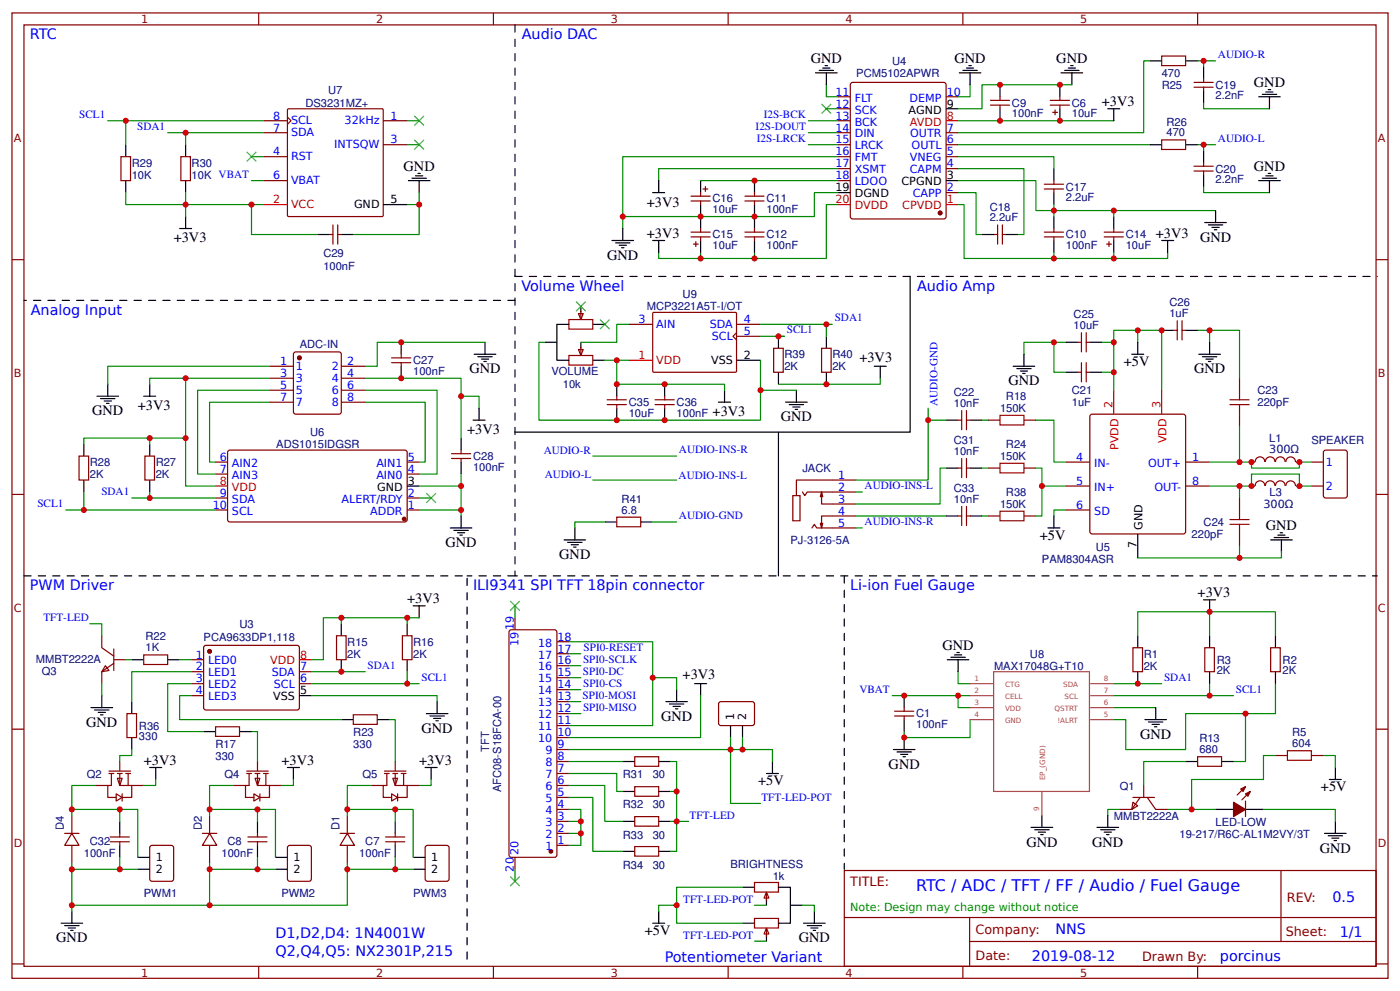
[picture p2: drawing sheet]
<svg xmlns="http://www.w3.org/2000/svg" width="309mm" height="219mm" viewBox="0 0 309 219" stroke-linecap="round" stroke-linejoin="round" font-family="sans-serif">
<g fill="none" stroke="#800" stroke-width=".26">
<path d="M2.6 2.9h304.1v213.2h-304.1zM5.3 5.5h298.7v208h-298.7zM57.1 2.9v2.6M109 2.9v2.6M160.9 2.9v2.6M187.9 18.5l.5-.3h20.1l.4 .3 .1 29.3-.2 .5-20.4 .1-.5-.3zM212.7 2.9v2.6M256.6 12.4h5.3v2.1h-5.3zM263.8 19.3h4.2M263.8 18.2h4.2M264.6 2.9v2.6M265.9 17.4v.8"/>
<path d="M265.9 19.3v.8M26.7 34.6h2.1v5.3h-2.1zM40 34.6h2.1v5.3h-2.1zM58.2 34.6h5.3M58.2 29.3h5.3M58.2 26.7h5.3M58.2 39.9h5.3M63.5 25.9l.8 .8-.8 .8M63.5 24.2l.3-.2h20.6l.2 .2 .1 23.4-.2 .2h-20.7l-.3-.1zM84.7 32h5.3M84.7 26.7h5.3M185.2 37.3h2.7"/>
<path d="M185.2 34.6h2.7M185.2 32h2.7M185.2 29.3h2.7M185.2 21.4h2.7M185.2 24h2.7M185.2 26.7h2.7M185.2 39.9h2.7M209 37.3h2.7M209 34.6h2.7M209 32h2.7M209 29.3h2.7M209 21.4h2.7"/>
<path d="M218.8 23.2h4.2M218.8 22.2h4.2M220.9 21.4v.8M220.9 23.2v.8M232 23.2h4.3M232 22.2h4.3M232.6 24.8h1M232.8 39.9v.8M233.1 24.3v1M234.2 21.4v.8M234.2 23.2v.8M256.6 30.9h5.3v2.1h-5.3z"/>
<path d="M263.8 37.8h4.2M263.8 36.7h4.2M265.9 35.9v.8M265.9 37.8v.8M2.6 57.4h2.7M72.8 51.8h.8M73.6 49.7v4.2M74.6 51.8h.8M74.6 49.7v4.2M152.7 43.3h4.2M152.7 44.4h4.2M152.7 52.3h4.2"/>
<path d="M152.7 51.3h4.2M153.2 53.9h1.1M153.7 53.4v1.1M154.8 42.5v.8M154.8 44.4v.8M154.8 50.5v.8M154.8 52.3v.8M155.3 41.8h1.1M155.8 41.2v1.1M164.6 43.3h4.2M164.6 44.4h4.2M164.6 52.3h4.2"/>
<path d="M164.6 51.3h4.2M166.7 42.5v.8M166.7 44.4v.8M166.7 50.5v.8M166.7 52.3v.8M209 42.5h2.7M219.6 51.8h.8M220.4 49.7v4.2M221.5 49.7v4.2M221.5 51.8h.7M230.7 40.7h4.2M230.7 41.8h4.2"/>
<path d="M230.7 52.3h4.2M230.7 51.3h4.2M232.8 41.8v.7M232.8 50.5v.8M232.8 52.3v.8M243.9 52.3h4.3M243.9 51.3h4.3M244.5 53.9h1M245 53.4v1.1M246.1 50.5v.8M246.1 52.3v.8M304 57.4h2.7"/>
<path d="M64.9 78l.5-.3h9.5l.4 .3 .1 13-.3 .4-9.7 .1-.5-.3zM86.5 79.1h4.3M88.6 78.3v.8M127.8 77.2h1.1l-.6 1.3zM127.8 69.3h1.1l-.6 1.3zM128.3 68.7v1.6M128.3 76.7v1.6M238.1 75.6h.8M238.9 73.5v4.2M240 73.5v4.2M240 75.6h.8M259.3 73h.8"/>
<path d="M260.1 70.9v4.2M261.1 70.9v4.2M261.1 73h.8M50.5 99.5h39.2l.3 .5-.1 15-.5 .3-38.9-.1-.2-.4v-14.8zM59.5 80.9h5.3M59.5 83.6h5.3M59.5 86.2h5.3M59.5 88.8h5.3M75.4 80.9h5.3M75.4 83.6h5.3M75.4 86.2h5.3M75.4 88.8h5.3"/>
<path d="M86.5 80.1h4.3M88.6 80.1v.8M101.9 99.4v.8M211.7 92.8h.8M212.5 90.7v4.2M213.5 92.8h.8M213.5 90.7v4.2M218.3 92.8h2.6M226.2 92.8h2.7M238.1 82.2h.8M238.9 80.1v4.2M240 80.1v4.2"/>
<path d="M240 82.2h.8M240.8 91.8l.5-.3h20.1l.5 .3v25.6l-.2 .5-20.4 .1-.5-.3zM273.8 83.6v2.6M273.8 91.5v2.6M292.4 99.7l.5-.3h4.2l.5 .3 .1 9.8-.3 .4-4.5 .1-.5-.2zM2.6 109.2h2.7M17.5 100.8h2.1v5.2h-2.1zM32 100.8h2.1v5.2h-2.1zM47.6 102.1h2.7M47.6 112.7h2.7M47.6 110h2.7M47.6 104.7h2.7"/>
<path d="M90 102.1h2.6M90 112.7h2.6M90 110h2.6M90 104.7h2.6M99.7 100.2h4.3M99.7 101.3h4.3M101.9 101.3v.8M175.2 109.5h1.5v5.5h-1.5zM177.3 108.7l.5 .8 .5-.8h10.9M179.4 116.6l.5-.8 .5 .8h8.8M181.2 109.7l.3-1v2.6h7.7M181.5 108.7l.3 1"/>
<path d="M181.8 115.6l-.3 1M189.2 106h-13.3v3.5M189.2 114h-7.7v2.6l-.3-1M211.7 114h.8M211.7 103.4h.8M212.5 101.3v4.2M212.5 111.9v4.2M213.5 114h.8M213.5 103.4h.8M213.5 101.3v4.2M213.5 111.9v4.2M218.3 114h2.6"/>
<path d="M218.3 103.4h2.6M226.2 114h2.7M226.2 103.4h2.7M235.5 102.1h5.3M235.5 107.4h5.3M235.5 112.7h5.3M261.9 102.1h5.3M261.9 107.4h5.3M273.8 110v2.7M273.8 118v2.6M276.5 102.1h.8M276.5 107.4h.8"/>
<path d="M277.3 102.1a1.06 1.06 0 0 1 1.1-1.2 1.06 1.06 0 0 1 1 1.2M277.3 107.3a1.06 1.06 0 0 1 1.1-1.1 1.06 1.06 0 0 1 1 1.2M279.6 102.1a1.06 1.06 0 0 1 1-1.2 1.06 1.06 0 0 1 1.1 1.2M279.6 107.3a1.06 1.06 0 0 1 1-1.1 1.06 1.06 0 0 1 1.1 1.1M281.8 102.1a1.06 1.06 0 0 1 1.1-1.2 1.06 1.06 0 0 1 1 1.2M281.8 107.3a1.06 1.06 0 0 1 1.1-1.1 1.06 1.06 0 0 1 1 1.1M284.1 102.1a1.06 1.06 0 0 1 1-1.2 1.06 1.06 0 0 1 1.1 1.2M284.1 107.3a1.06 1.06 0 0 1 1-1.1 1.06 1.06 0 0 1 1.1 1.2M286.3 102.1h.8M286.3 107.4h.8M289.7 102.1h2.7M289.7 107.4h2.7"/>
<path d="M304 109.2h2.7M112.7 139.2l9.8-.1 .3 .1 .2 .4v49.3l-.2 .4-.3 .1h-9.5l-.3-.1-.3-.4v-49.3zM113.8 136.5v2.6M22.5 140.4v2.7l2.6 1.8M23.3 147.1l.8 1-1.6 .3zM25.1 145.7h2.7M25.1 146.5l-2.6 1.9v2.6M25.1 143.4v4.7M28 157.6h2.2v5.3h-2.2zM31.7 144.7h5.3v2.1h-5.3zM42.3 145.7h2.7M42.3 148.4h2.7"/>
<path d="M42.3 151h2.7M42.3 153.7h2.7M45.2 142.6h20.7l.2 .5v13.5l-.5 .2h-20.4l-.2-.5v-13.2zM66.1 148.4h2.7M66.1 151h2.7M74.3 140.4h2.2v5.3h-2.2zM78.1 157.9h5.2v2.1h-5.2zM88.9 140.4h2.1v5.3h-2.1zM123 157.6h2.7M123 155h2.7M123 152.3h2.7M123 149.7h2.7"/>
<path d="M123 147.1h2.7M123 144.4h2.7M123 141.8h2.7M159 155.1h7.4l.3 .4-.1 4.5-.4 .3-7.2-.1-.3-.4v-4.3zM197.6 157.1h4.3M197.6 158.2h4.3M199.8 156.3v.8M199.8 158.2v.8M250.3 143.1h2.1v5.3h-2.1zM266.2 143.1h2.1v5.3h-2.1zM280.7 143.1h2.1v5.3h-2.1zM2.6 161.1h2.7"/>
<path d="M47.6 160.5h5.3v2.2h-5.3zM123 178.8h2.7M123 176.2h2.7M123 173.5h2.7M123 170.9h2.7M123 168.2h2.7M123 165.6h2.7M123 162.9h2.7M123 160.3h2.7M140.2 167.2h5.3v2.1h-5.3zM140.2 173.8h5.3v2.1h-5.3zM250.3 177.2l1.1 .8-1.4 .8z"/>
<path d="M250.3 176.2h4.8M251.9 176.2l-1.9 2.6h-2.6M252.7 173.5v2.7M253.5 176.2l1.8 2.6h2.7M264.6 167.2h5.3v2.1h-5.3zM275.2 173.8l-1.9 1.8M275.2 177v3.4M276.2 174.8l-1.8 1.9M281.8 166.9h2.6M289.7 166.9h2.7M304 161.1h2.7M14.3 184.1h3.2"/>
<path d="M15.9 184.1l1.6 2.6h-3.2zM15.9 180.1v4M15.9 186.7v4M24.3 185.9h4.3M24.3 184.9h4.3M26.5 184.1v.8M26.5 185.9v.8M33.3 186.8l4.5-.1 .5 .3 .1 7.2-.3 .4-4.5 .1-.5-.3v-7.1zM44.7 184.1h3.2M46.3 184.1l1.6 2.6h-3.2zM46.3 180.1v4M46.3 186.7v4"/>
<path d="M54.8 185.9h4.2M54.8 184.9h4.2M56.9 184.1v.8M56.9 185.9v.8M63.8 186.8l4.5-.1 .4 .3 .1 7.2-.3 .4-4.5 .1-.4-.3-.1-7.1zM75.1 184.1h3.2M76.7 184.1l1.6 2.6h-3.2zM76.7 180.1v4M76.7 186.7v4M85.2 185.9h4.2M85.2 184.9h4.2M87.3 184.1v.8"/>
<path d="M87.3 185.9v.8M94.2 186.8l4.5-.1 .4 .3 .1 7.2-.2 .4-4.5 .1-.5-.3-.1-7.1zM113.8 189.4v2.6M123 184.1h2.7M123 186.7h2.7M123 181.5h2.7M140.2 180.4h5.3v2.1h-5.3zM140.2 187h5.3v2.1h-5.3zM169.3 197.1l.6 1.3h-1.1zM169.3 197.3v1.6M186.5 192.3h117.5v21.2h-117.5zM283 192.3v15.7"/>
<path d="M2.6 212.9h2.7M57.1 213.5v2.6M109 213.5v2.6M160.9 213.5v2.6M169.3 205l.6 1.3h-1.1zM169.3 205.3v1.6M186.6 202.7h117.3M212.7 213.5v2.6M214.2 208h89.7M214.2 202.7v10.6M264.6 213.5v2.6M304 212.9h2.7"/>
</g>
<g fill="#800" stroke="#800" stroke-width=".26">
<path d="M272.5 177.2l2.7 1.6-2.7 1.6z"/>
<path d="M275.2 175.4l1-.6-.5 1.1z"/>
<path d="M274.1 174.3l1.1-.5-.6 1z"/>
<circle cx="46.3" cy="143.9" r=".4"/>
<circle cx="207.7" cy="47" r=".4"/>
<circle cx="89.3" cy="114.6" r=".4"/>
<circle cx="66.1" cy="79.1" r=".4"/>
<circle cx="121.7" cy="188.1" r=".4"/>
</g>
<g fill="none" stroke="#000" stroke-width=".26">
<path d="M180.2 16.1h4.7M181 15.6h3.1M181.8 15h1.6M182.3 14.5h.5M182.6 16.1v2.6M211.9 16.1h4.8M212.7 15.6h3.2M213.5 15h1.6M214 14.5h.6M214.3 16.1v2.6M220.9 18.7v2.7M234.2 18.7v2.7"/>
<path d="M234.4 16.1h4.8M235.2 15.6h3.2M236 15h1.6M236.5 14.5h.6M236.8 16.1v2.6M254 13.4h2.6M261.9 13.4h2.7M265.9 14.8v2.6M280.2 19.8h.5M27.8 32v2.6M27.8 39.9v2.6M41 32v2.6"/>
<path d="M41 39.9v2.6M90.2 39.9h4.8M91 39.4h3.2M91.8 38.8h1.6M92.3 38.3h.6M92.6 39.9v2.6M145.5 39.9v2.6M154.8 39.9v2.6M166.7 39.9v2.6M209 39.9h2.7M209 24h2.7M220.9 24v2.7"/>
<path d="M232.8 37.3v2.6M234.2 24v2.7M244.7 24h2.7M246.1 24v2.7M254 32h2.6M261.9 32h2.7M265.9 20.1v2.6M265.9 33.3v2.6M265.9 38.6v2.6M278.1 21.4h4.7M278.1 39.9h4.7M278.9 20.8h3.1"/>
<path d="M278.9 39.4h3.1M279.7 20.3h1.6M279.7 38.8h1.6M280.2 38.3h.5M280.5 21.4v2.6M280.5 39.9v2.6M39.7 50.5h2.6M41 47.8v2.7M70.1 51.8h2.7M75.4 51.8h2.7M84.7 45.2h5.3M135.2 53.1h4.8"/>
<path d="M136 53.7h3.2M136.8 54.2h1.6M137.3 54.7h.5M137.6 50.5v2.6M144.2 42.5h2.6M144.2 53.1h2.6M145.5 53.1v2.7M154.8 45.2v5.3M154.8 53.1v2.7M166.7 45.2v5.3M166.7 53.1v2.7M185.2 42.5h2.7"/>
<path d="M217 51.8h2.6M222.2 51.8h2.7M232.8 42.5v2.7M232.8 47.8v2.7M232.8 53.1v2.7M246.1 47.8v2.7M246.1 53.1v2.7M256.6 53.1h2.7M258 53.1v2.7M266.2 49.2h4.7M267 49.7h3.1M267.8 50.2h1.5"/>
<path d="M268.3 50.7h.5M268.6 46.5v2.7M88.6 75.6v2.7M104.8 78.3h4.7M105.6 78.8h3.1M106.4 79.3h1.5M106.9 79.9h.5M107.2 75.6v2.7M120.4 75.6h2.6M125.7 71.6h-2.7v8h2.7M128.3 67.7v1.3M128.3 75.6v1.3"/>
<path d="M131 79.6h2.6M131 71.6h2.6M226.2 78.3v2.6M235.5 75.6h2.6M240.8 75.6h2.6M250 78.3h2.7M251.4 75.6v2.7M256.6 73h2.7M261.9 73h2.7M264.8 78.3h4.8M265.6 78.8h3.2M266.4 79.3h1.6"/>
<path d="M267 79.9h.5M267.2 75.6v2.7M18.5 98.1v2.7M21.4 87.5h4.8M22.2 88.1h3.2M23 88.6h1.6M23.5 89.1h.6M23.8 84.9v2.6M31.7 87.5h2.7M33.1 84.9v2.6M33.1 98.1v2.7M88.6 80.9v2.7"/>
<path d="M101.9 96.8v2.6M104.5 92.8h2.7M105.8 90.2v2.6M209 92.8h2.7M214.3 92.8h2.7M223.8 80.9h4.8M224.6 81.4h3.2M225.4 82h1.6M226 82.5h.5M235.5 82.2h2.6M240.8 82.2h2.6M18.5 106v2.7"/>
<path d="M33.1 106v2.7M90 107.4h2.6M99.5 116.6h4.7M100.3 117.2h3.2M101.1 117.7h1.6M101.6 118.2h.5M101.9 102.1v2.6M101.9 114v2.6M209 103.4h2.7M209 114h2.7M214.3 103.4h2.7M214.3 114h2.7"/>
<path d="M231.5 116.6h2.7M232.8 114v2.6M251.4 118v5.2M280.7 119.3h4.8M281.5 118.7h3.2M282.3 118.2h1.6M282.8 117.7h.6M283.1 119.3v2.6M75.4 137.8v2.6M90 137.8v2.6M91.3 133.8h2.6M92.6 133.8v2.7"/>
<path d="M265.9 132.5h2.7M267.2 132.5v2.6M29.1 145.7h2.6M29.1 155v2.6M37 145.7h2.7M66.1 153.7h2.7M75.4 145.7v2.7M75.4 159h2.7M83.3 159h2.7M90 145.7v2.7M94.2 157.6h4.8M95 158.2h3.2"/>
<path d="M95.8 158.7h1.6M96.3 159.2h.5M96.6 155v2.6M147.1 155h4.8M147.9 155.5h3.2M148.7 156.1h1.6M149.2 156.6h.6M149.5 152.3v2.7M153.5 151h2.6M154.8 151v2.7M199.8 153.7v2.6M199.8 159v2.6"/>
<path d="M209.3 145.7h4.7M210.1 145.2h3.2M210.9 144.7h1.6M211.4 144.1h.5M211.7 145.7v2.7M251.4 140.4v2.7M251.4 148.4v2.6M252.9 159h4.8M253.7 159.5h3.2M255.3 156.3v2.7M267.2 140.4v2.7M267.2 148.4v2.6"/>
<path d="M281.8 140.4v2.7M281.8 148.4v2.6M29.1 162.9v2.7M45 161.6h2.6M52.9 161.6h2.7M137.6 168.2h2.6M137.6 174.8h2.6M145.5 168.2h2.7M145.5 174.8h2.7M161.4 160.3v2.6M164 160.3v2.6M197.4 165.6h4.7"/>
<path d="M198.2 166.1h3.1M199 166.6h1.6M199.5 167.2h.5M199.8 162.9v2.7M254.5 160h1.6M255.1 160.5h.5M261.9 168.2h2.7M268.6 178.8h3.9M269.9 168.2h2.6M275.2 178.8h3.9M293.7 172.2h2.6M295 169.5v2.7"/>
<path d="M26.5 181.5v2.6M26.5 186.7v2.7M30.4 189.4h2.7M30.4 192h2.7M56.9 181.5v2.6M56.9 186.7v2.7M60.9 189.4h2.6M60.9 192h2.6M87.3 181.5v2.6M87.3 186.7v2.7M91.3 189.4h2.6M91.3 192h2.6"/>
<path d="M137.6 181.5h2.6M137.6 188.1h2.6M145.5 181.5h2.7M145.5 188.1h2.7M164 196h2.7M169.3 198.6v1.4M172 196h2.6v7.9h-2.6M174.6 200h2.7M227.8 182.8h4.8M228.6 183.3h3.2M229.4 183.8h1.6M229.9 184.4h.6"/>
<path d="M230.2 180.1v2.7M242.4 182.8h4.7M243.2 183.3h3.1M243.9 183.8h1.6M244.5 184.4h.5M244.7 180.1v2.7M292.6 184.1h4.8M293.4 184.6h3.2M294.2 185.2h1.6M294.7 185.7h.6M295 181.5v2.6M13.5 203.9h4.8"/>
<path d="M14.3 204.5h3.2M15.1 205h1.6M15.6 205.5h.5M15.9 201.3v2.6M144.2 203.9h2.6M145.5 201.3v2.6M164 203.9h2.7M169.3 206.6v1.3M177.5 203.9h4.8M178.3 204.5h3.2M179.1 205h1.6M179.7 205.5h.5"/>
<path d="M179.9 201.3v2.6"/>
</g>
<path d="M209 26.7h2.7M58.2 45.2h5.3M185.2 45.2h2.7M209 45.2h2.7M246.1 86.2v5.3M256.6 86.2v5.3M47.6 107.4h2.7M66.1 145.7h2.7" fill="none" stroke="#f00" stroke-width=".26"/>
<g fill="none" stroke="#080" stroke-width=".26">
<path d="M182.6 18.7v2.7h2.6M214.3 18.7v2.7h-2.6M236.8 18.7h-19.8v5.3h-5.3M254 13.4h-1.3v15.9h-41M264.6 13.4h4M265.9 13.4v1.4M23.8 26.7h34.4M27.8 26.7v5.3M37 29.3h21.2M41 29.3v2.7M55.6 39.9h2.6M55.6 34.6h2.6"/>
<path d="M90 32h2.6M90 26.7h2.6M154.8 39.9h30.4M178.6 32h6.6M178.6 26.7h6.6M178.6 29.3h6.6M182.6 24h2.6M185.2 37.3h-39.7v2.6M185.2 34.6h-47.6v13.2M211.7 39.9h17.2v6.6h39.7M211.7 34.6h21.1v2.7M211.7 37.3h14.5v14.5h-1.3"/>
<path d="M211.7 32h42.3M211.7 26.7h34.4M264.6 32h4M265.9 22.7v1.3h14.6M265.9 32v1.3M27.8 42.5v2.7h13.2v2.6M41 42.5v2.7h14.6M58.2 45.2h-2.6v6.6h14.5M90 45.2h2.6v6.6h-14.5M92.6 42.5v2.7M145.5 55.8v1.3h9.3M154.8 55.8v1.3h11.9"/>
<path d="M185.2 42.5h-5.3v5.3h-42.3v2.7M185.2 45.2h-2.6v11.9h-15.9v-1.3M211.7 45.2h1.3v11.9h19.8v-1.3M211.7 42.5h3.9v9.3h1.4M232.8 45.2v2.6M246.1 46.5v1.3M246.1 55.8v1.3M258 55.8v1.3h-25.2M265.9 41.2v1.3h14.6M107.2 75.6h-23.9v5.3h-2.6M226.2 78.3v-2.7h6.6v6.6h2.7M232.8 75.6h2.7"/>
<path d="M243.4 75.6h2.7M251.4 73v2.6M264.6 73h2.6v2.6M267.2 73h6.6v10.6M33.1 96.8v1.3M41 83.6v23.8h6.6M41 96.8h-22.5v1.3M59.5 88.8h-13.2v13.3h1.3M59.5 86.2h-15.8v18.5h3.9M59.5 83.6h-26.4v1.3M59.5 80.9h-35.7v4M80.7 88.8h13.2v13.3h-1.3"/>
<path d="M80.7 86.2h15.9v18.5h-4M80.7 83.6h21.2v13.2M101.9 87.5h3.9v2.7M209 92.8h-3.9v13.2h-15.9M217 92.8h1.3M228.9 92.8h3.9v9.3h2.7M243.4 82.2h2.7M246.1 86.2v-13.2h10.5v13.2M273.8 94.1v8M14.6 112.7h3.9M18.5 108.7v4h29.1M29.1 110h4"/>
<path d="M33.1 108.7v1.3h14.5M92.6 107.4h9.3v6.6M92.6 110h2.6M92.6 112.7h9.3M101.9 104.7v2.7M189.2 108.7h1.3M189.2 116.6h1.3M189.2 114h19.8M209 103.4h-1.3v7.9h-18.5M217 103.4h1.3M217 114h1.3M228.9 103.4h1.3v4h5.3"/>
<path d="M230.2 107.4v6.6h-1.3M235.5 112.7h-2.7v1.3M267.2 102.1h9.3v1.3h10.6v-1.3h2.6M267.2 107.4h9.3v-2.7h10.6v2.7h2.6M273.8 107.4v2.6M75.4 137.8v-1.3h14.6v1.3M75.4 136.5h-4v9.2h-2.6M90 136.5h2.6M113.8 133.8v2.7M267.2 135.1h14.6v5.3M273.8 120.6v2.6h-22.4M283.1 121.9v1.3h-9.3"/>
<path d="M27.8 145.7h1.3M39.7 145.7h2.6M42.3 153.7h-2.6v5.3h35.7M42.3 151h-5.3v10.6h8M42.3 148.4h-13.2v6.6M68.8 153.7h27.8v1.3M68.8 151h23.8M68.8 148.4h11.9M86 159h1.3v9.2M90 148.4v2.6M125.7 141.8h18.5v18.5h-18.5M125.7 157.6h2.6"/>
<path d="M125.7 155h2.6M125.7 152.3h2.6M125.7 149.7h2.6M125.7 147.1h2.6M125.7 144.4h2.6M144.2 149.7h5.3v2.6M154.8 153.7v9.2h-29.1M197.1 153.7h17.2M211.7 153.7v2.6h2.6M211.7 148.4v2.6h2.6M214.3 159v3.9h-14.5v-1.3M246.1 151h10.5"/>
<path d="M246.1 153.7h21.1M246.1 156.3h9.2M251.4 140.4v-5.3h15.8v5.3M267.2 151v2.7h5.3M275.2 157.6v10.6h-2.7M281.8 151v6.6h-19.9v8h-13.2v-6.6h-2.6M29.1 165.6v1.3h-2.6v1.3M55.6 161.6h1.3v6.6M125.7 178.8h2.6v7.9h-2.6M125.7 176.2h5.3v11.9h6.6M125.7 173.5h7.9v8h4M125.7 170.9h10.6v3.9h1.3"/>
<path d="M125.7 165.6h35.7v11.9h6.6M125.7 168.2h11.9M148.2 168.2h1.3v19.9h-1.3M148.2 174.8h1.3M161.4 162.9v2.7h2.6v-2.7M247.4 178.8h-2.7v1.3M261.9 168.2h-9.2v5.3M263.3 178.8h5.3M279.1 178.8h15.9v2.7M281.8 166.9h-2.7v5.3h-15.8v6.6h-5.3M292.4 166.9h2.6v2.6M113.8 192v2.7"/>
<path d="M125.7 181.5h2.6M125.7 184.1h2.6M148.2 181.5h1.3M149.5 200h-4v1.3M164 196h-14.5v7.9h14.5M166.7 200h2.6M177.3 200h2.6v1.3M166.7 207.9h2.6"/>
</g>
<g fill="#000" stroke="#3c3" stroke-width=".26">
<path d="M54.5 33.5l2.1 2.2zM56.6 33.5l-2.1 2.2z"/>
<path d="M91.5 25.6l2.2 2.1zM93.7 25.6l-2.2 2.1z"/>
<path d="M91.5 30.9l2.2 2.1zM93.7 30.9l-2.2 2.1z"/>
<path d="M181.5 23l2.1 2.1zM183.6 23l-2.1 2.1z"/>
<path d="M94.2 109l2.1 2.1zM96.3 109l-2.1 2.1z"/>
<path d="M112.7 132.8l2.1 2.1zM114.8 132.8l-2.1 2.1z"/>
<path d="M112.7 193.6l2.1 2.1zM112.7 195.7l2.1-2.1z"/>
</g>
<g fill="none" stroke="#a00000" stroke-width=".26">
<path d="M125.7 78.5h5.3v2.1h-5.3zM125.7 70.6h5.3v2.1h-5.3zM220.9 91.8h5.3v2.1h-5.3zM271.7 89.4h4.3M271.7 88.3h4.3M273.8 86.2v2.1M273.8 89.4v2.1M220.9 102.3h5.3v2.2h-5.3zM220.9 112.9h5.3v2.1h-5.3zM271.7 115.8h4.3M271.7 114.8h4.3M273.8 112.7v2.1"/>
<path d="M273.8 115.8v2.2M284.4 165.8h5.3v2.2h-5.3zM166.7 194.9h5.3v2.2h-5.3zM166.7 202.9h5.3v2.1h-5.3z"/>
</g>
<path d="M113.8 5.5v121.7h190.5M113.8 61.1h190.5M113.8 66.4h-108.5M5.3 127.2h97.9v86M113.8 127.2h-10.6M186.5 127.2v64.8" fill="none" stroke="#000" stroke-width=".26" stroke-dasharray="1.6 1.6"/>
<path d="M214.3 151h5.2M214.3 153.7h5.2M214.3 156.3h5.2M214.3 159h5.2M219.5 148.4h21.2v26.4h-21.2zM240.9 151h5.2M240.9 153.7h5.2M240.9 156.3h5.2M240.9 159h5.2M230.2 174.9v5.2" fill="none" stroke="#a54b4b" stroke-width=".26"/>
<path d="M25.9 171.9h1.1l-.5 1.6z" fill="#fefefe" stroke="#800" stroke-width=".26"/>
<g fill="none" stroke="#800" stroke-width=".26">
<path d="M21.2 173.5h2.6M24.1 170.3h4.7M24.1 170.9h1M24.6 170.9v2.6h-.8v2.7h1.9M25.7 175.4l1.3 .8-1.3 .8zM25.9 170.9h1.1M26.5 170.9v2.6h2.6M26.5 168.2v2.1M27 175.4v1.6M27.8 170.9h1M28.3 170.9v2.6M29.1 173.5v2.7h-2.1"/>
<path d="M29.1 173.5h2.6"/>
</g>
<path d="M56.4 171.9h1l-.5 1.6z" fill="#fefefe" stroke="#800" stroke-width=".26"/>
<g fill="none" stroke="#800" stroke-width=".26">
<path d="M51.6 173.5h2.6M54.5 170.3h4.8M54.5 170.9h1.1M55 170.9v2.6h-.8v2.7h1.9M56.1 175.4l1.3 .8-1.3 .8zM56.4 170.9h1M56.9 170.9v2.6h2.6M56.9 168.2v2.1M57.4 175.4v1.6M58.2 170.9h1.1M58.7 170.9v2.6M59.5 173.5v2.7h-2.1"/>
<path d="M59.5 173.5h2.7"/>
</g>
<path d="M86.8 171.9h1l-.5 1.6z" fill="#fefefe" stroke="#800" stroke-width=".26"/>
<g fill="none" stroke="#800" stroke-width=".26">
<path d="M138.9 71.6h5.3M144.2 69.1l.3-.1h18.1l.1 .3v12.8l-.2 .1h-18.2l-.1-.2zM162.7 73.5l-.8 .8 .8 .8M162.7 71.6h5.3M162.7 74.3h5.3M170.9 76.9h2.1v5.3h-2.1zM181.5 76.9h2.1v5.3h-2.1zM134.1 89.4h4.3M134.1 88.3h4.3M136.3 87.5v.8M136.3 89.4v.8M144.7 89.4h4.3"/>
<path d="M144.7 88.3h4.3M146.8 87.5v.8M146.8 89.4v.8M136.3 114.2h5.3v2.2h-5.3zM82 173.5h2.7M84.9 170.3h4.8M84.9 170.9h1.1M85.5 170.9v2.6h-.8v2.7h1.8M86.5 175.4l1.3 .8-1.3 .8zM86.8 170.9h1M87.3 170.9v2.6h2.7M87.3 168.2v2.1"/>
<path d="M87.8 175.4v1.6M88.6 170.9h1.1M89.2 170.9v2.6M90 173.5v2.7h-2.2M90 173.5h2.6"/>
</g>
<g fill="none" stroke="#080" stroke-width=".26">
<path d="M120.4 75.6h-1.3v17.2h48.9v-13.2M133.6 79.6h2.7M138.9 79.6h-2.6v5.3h23.8v1.3M138.9 71.6h-2.6v4h-8M168 71.6h15.9M168 74.3h5.3M182.6 71.6v2.7M168 86.2h7.9M194.5 83.6v1.3h-22.5M205.1 90.2v2.6M131 100.8h18.5M131 106h18.5"/>
<path d="M133.6 115.3h-6.6v1.3M144.2 115.3h5.3M19.8 137.8h2.7v2.6M22.5 151v2.7M15.9 178.8v1.3M21.2 173.5h-5.3v5.3h14.5v10.6M26.5 178.8v2.7M34.4 172.2v1.3h-2.7M46.3 178.8v1.3M51.6 173.5h-5.3v5.3h14.6v10.6M56.9 178.8v2.7M64.8 172.2v1.3h-2.6"/>
<path d="M76.7 178.8v1.3M82 173.5h-5.3v5.3h14.6v10.6M87.3 178.8v2.7M95.2 172.2v1.3h-2.6M164 165.6h6.7v2.6M15.9 190.7v1.3M26.5 189.4v2.6M30.4 192h-14.5v8M46.3 190.7v1.3M56.9 189.4v2.6M60.9 192h-14.6v8M76.7 190.7v1.3"/>
<path d="M87.3 189.4v2.6M91.3 192h-14.6v8h-60.8v1.3M149.5 181.5h2.6"/>
</g>
<g fill="none" stroke="#000" stroke-width=".26">
<path d="M162.7 79.6h5.3M172 74.3v2.6M182.6 74.3v2.6M201.1 61.1v34.4h-87.3M136.3 84.9v2.6M136.3 90.2v2.6M146.8 84.9v2.6M146.8 90.2v2.6M158.7 88.8h2.7M160.1 86.2v2.6M172 82.2v2.7M172 95.5v31.7"/>
<path d="M173.6 88.8h4.7M174.4 89.4h3.1M175.2 89.9h1.5M175.7 90.4h.5M175.9 86.2v2.6M182.6 82.2v2.7M193.1 80.9h2.7M194.5 80.9v2.7M124.6 119.3h4.8M125.4 119.8h3.2M127 116.6v2.7M133.6 115.3h2.7"/>
<path d="M141.6 115.3h2.6M126.2 120.3h1.6M126.7 120.9h.6M20.1 156.3h4.8M20.9 156.8h3.2M21.7 157.4h1.6M22.2 157.9h.6M22.5 153.7v2.6M33.1 169.5h2.6M34.4 169.5v2.7M63.5 169.5h2.6M64.8 169.5v2.7"/>
<path d="M93.9 169.5h2.7M95.2 169.5v2.7M169.3 170.9h2.7M170.7 168.2v2.7"/>
</g>
<path d="M138.9 79.6h5.3" fill="none" stroke="#f00" stroke-width=".26"/>
<g fill="#000" stroke="#3c3" stroke-width=".26">
<path d="M127.3 66.6l2.1 2.1zM127.3 68.7l2.1-2.1z"/>
<path d="M132.6 70.6l2.1 2.1zM134.7 70.6l-2.1 2.1z"/>
</g>
<g fill="#c00">
<circle cx="168" cy="86.2" r=".66"/>
<circle cx="182.6" cy="84.9" r=".66"/>
<circle cx="182.6" cy="71.6" r=".66"/>
<circle cx="172" cy="74.3" r=".66"/>
<circle cx="136.3" cy="84.9" r=".66"/>
<circle cx="26.5" cy="192" r=".66"/>
<circle cx="56.9" cy="192" r=".66"/>
<circle cx="46.3" cy="200" r=".66"/>
<circle cx="15.9" cy="178.8" r=".66"/>
<circle cx="46.3" cy="178.8" r=".66"/>
<circle cx="76.7" cy="178.8" r=".66"/>
<circle cx="230.2" cy="107.4" r=".66"/>
<circle cx="263.3" cy="178.8" r=".66"/>
<circle cx="232.8" cy="46.5" r=".66"/>
<circle cx="144.2" cy="149.7" r=".66"/>
<circle cx="149.5" cy="174.8" r=".66"/>
<circle cx="101.9" cy="112.7" r=".66"/>
<circle cx="128.3" cy="184.1" r=".66"/>
<circle cx="128.3" cy="181.5" r=".66"/>
<circle cx="41" cy="45.2" r=".66"/>
<circle cx="55.6" cy="45.2" r=".66"/>
<circle cx="41" cy="83.6" r=".66"/>
<circle cx="33.1" cy="96.8" r=".66"/>
<circle cx="273.8" cy="102.1" r=".66"/>
<circle cx="90" cy="136.5" r=".66"/>
<circle cx="199.8" cy="153.7" r=".66"/>
<circle cx="251.4" cy="151" r=".66"/>
<circle cx="211.7" cy="153.7" r=".66"/>
<circle cx="199.8" cy="162.9" r=".66"/>
<circle cx="267.2" cy="153.7" r=".66"/>
<circle cx="275.2" cy="157.6" r=".66"/>
<circle cx="267.2" cy="135.1" r=".66"/>
<circle cx="251.4" cy="73" r=".66"/>
<circle cx="246.1" cy="46.5" r=".66"/>
<circle cx="246.1" cy="57.1" r=".66"/>
<circle cx="166.7" cy="39.9" r=".66"/>
<circle cx="166.7" cy="47.8" r=".66"/>
<circle cx="154.8" cy="47.8" r=".66"/>
<circle cx="166.7" cy="57.1" r=".66"/>
<circle cx="265.9" cy="13.4" r=".66"/>
<circle cx="265.9" cy="32" r=".66"/>
<circle cx="154.8" cy="57.1" r=".66"/>
<circle cx="220.9" cy="18.7" r=".66"/>
<circle cx="220.9" cy="26.7" r=".66"/>
<circle cx="234.2" cy="26.7" r=".66"/>
<circle cx="234.2" cy="18.7" r=".66"/>
<circle cx="232.8" cy="57.1" r=".66"/>
<circle cx="137.6" cy="47.8" r=".66"/>
<circle cx="90" cy="151" r=".66"/>
<circle cx="246.1" cy="82.2" r=".66"/>
<circle cx="246.1" cy="75.6" r=".66"/>
<circle cx="232.8" cy="75.6" r=".66"/>
<circle cx="267.2" cy="73" r=".66"/>
<circle cx="256.6" cy="73" r=".66"/>
<circle cx="75.4" cy="148.4" r=".66"/>
<circle cx="273.8" cy="123.2" r=".66"/>
<circle cx="75.4" cy="136.5" r=".66"/>
<circle cx="273.8" cy="107.4" r=".66"/>
<circle cx="41" cy="96.8" r=".66"/>
<circle cx="33.1" cy="110" r=".66"/>
<circle cx="18.5" cy="112.7" r=".66"/>
<circle cx="101.9" cy="107.4" r=".66"/>
<circle cx="88.6" cy="75.6" r=".66"/>
<circle cx="88.6" cy="83.6" r=".66"/>
<circle cx="101.9" cy="87.5" r=".66"/>
<circle cx="92.6" cy="45.2" r=".66"/>
<circle cx="41" cy="29.3" r=".66"/>
<circle cx="27.8" cy="26.7" r=".66"/>
<circle cx="149.5" cy="200" r=".66"/>
<circle cx="149.5" cy="181.5" r=".66"/>
<circle cx="87.3" cy="178.8" r=".66"/>
<circle cx="56.9" cy="178.8" r=".66"/>
<circle cx="26.5" cy="178.8" r=".66"/>
<circle cx="15.9" cy="200" r=".66"/>
<circle cx="87.3" cy="192" r=".66"/>
<circle cx="76.7" cy="192" r=".66"/>
<circle cx="46.3" cy="192" r=".66"/>
<circle cx="15.9" cy="192" r=".66"/>
<circle cx="161.4" cy="165.6" r=".66"/>
<circle cx="164" cy="165.6" r=".66"/>
<circle cx="276.5" cy="102.1" r=".66"/>
<circle cx="287.1" cy="102.1" r=".66"/>
<circle cx="287.1" cy="107.4" r=".66"/>
<circle cx="276.5" cy="107.4" r=".66"/>
<circle cx="146.8" cy="92.8" r=".66"/>
<circle cx="146.8" cy="84.9" r=".66"/>
<circle cx="136.3" cy="79.6" r=".66"/>
<circle cx="136.3" cy="92.8" r=".66"/>
<circle cx="205.1" cy="92.8" r=".66"/>
</g>
<text font-size="3.5" fill="#00f" x="202.4" y="196.9">RTC / ADC / TFT / FF / Audio / Fuel Gauge</text>
<g font-size="3.2" fill="#00f">
<text x="6.6" y="8.7">RTC</text>
<text x="115.3" y="8.7">Audio DAC</text>
<text x="115.2" y="64.2">Volume Wheel</text>
<text x="202.6" y="64.3">Audio Amp</text>
<text x="6.8" y="69.6">Analog Input</text>
<text x="6.6" y="130.4">PWM Driver</text>
<text x="104.5" y="130.4">ILI9341 SPI TFT 18pin connector</text>
<text x="187.9" y="130.4">Li-ion Fuel Gauge</text>
<text x="294.4" y="199.2">0.5</text>
<text x="60.9" y="207.1">D1,D2,D4: 1N4001W</text>
<text x="233.2" y="206.4">NNS</text>
<text x="296" y="207">1/1</text>
<text x="60.9" y="211.1">Q2,Q4,Q5: NX2301P,215</text>
<text x="146.8" y="212.5">Potentiometer Variant</text>
<text x="228" y="212.3">2019-08-12</text>
<text x="269.5" y="212.2">porcinus</text>
</g>
<g font-size="3.2">
<text x="179.1" y="14">GND</text>
<text x="210.9" y="14">GND</text>
<text x="233.4" y="14">GND</text>
<text x="243.4" y="23.5">+3V3</text>
<text x="277" y="19.3">GND</text>
<text x="89.2" y="37.8">GND</text>
<text x="277" y="37.8">GND</text>
<text x="142.9" y="45.7">+3V3</text>
<text x="38.4" y="53.6">+3V3</text>
<text x="142.9" y="52.6">+3V3</text>
<text x="255.3" y="52.6">+3V3</text>
<text x="265.1" y="53.4">GND</text>
<text x="134.1" y="57.4">GND</text>
<text x="103.7" y="82.5">GND</text>
<text x="189.9" y="80">+3V3</text>
<text x="248.3" y="81">+5V</text>
<text x="263.8" y="82.5">GND</text>
<text x="222.8" y="85.1">GND</text>
<text x="20.4" y="91.8">GND</text>
<text x="30.4" y="90.6">+3V3</text>
<text x="103.2" y="95.9">+3V3</text>
<text x="157.4" y="91.9">+3V3</text>
<text x="172.5" y="93.1">GND</text>
<text x="229.7" y="119.3">+5V</text>
<text x="279.7" y="117.2">GND</text>
<text x="98.4" y="120.9">GND</text>
<text x="123.6" y="123.5">GND</text>
<text x="264.6" y="132">+3V3</text>
<text x="90" y="133.3">+3V3</text>
<text x="208.2" y="143.6">GND</text>
<text x="150.8" y="150.1">+3V3</text>
<text x="19" y="160.6">GND</text>
<text x="93.1" y="161.9">GND</text>
<text x="146" y="159.3">GND</text>
<text x="251.9" y="163.2">GND</text>
<text x="31.7" y="169">+3V3</text>
<text x="62.2" y="169">+3V3</text>
<text x="92.6" y="169">+3V3</text>
<text x="167.5" y="173.5">+5V</text>
<text x="196.3" y="169.8">GND</text>
<text x="291.8" y="174.8">+5V</text>
<text x="226.7" y="187">GND</text>
<text x="241.3" y="187">GND</text>
<text x="291.6" y="188.3">GND</text>
<text x="12.4" y="208.2">GND</text>
<text x="142.4" y="206.6">+5V</text>
<text x="176.5" y="208.2">GND</text>
</g>
<g font-size="2.8" fill="#800">
<text x="187.9" y="195.7">TITLE:</text>
<text x="284.3" y="199.2">REV:</text>
<text x="215.5" y="206.4">Company:</text>
<text x="284.1" y="206.9">Sheet:</text>
<text x="215.5" y="212.1">Date:</text>
<text x="252.3" y="212.2">Drawn By:</text>
</g>
<g font-size="2.5" fill="#800">
<text x="31.2" y="5.1">1</text>
<text x="83.1" y="5.1">2</text>
<text x="134.9" y="5.1">3</text>
<text x="186.8" y="5.1">4</text>
<text x="238.7" y="5.1">5</text>
<text x="3" y="31.4">A</text>
<text x="304.4" y="31.4">A</text>
<text x="3" y="83.3">B</text>
<text x="304.4" y="83.3">B</text>
<text x="3" y="135.1">C</text>
<text x="304.4" y="135.1">C</text>
<text x="3" y="187">D</text>
<text x="304.4" y="187">D</text>
<text x="31.2" y="215.7">1</text>
<text x="83.1" y="215.7">2</text>
<text x="134.9" y="215.7">3</text>
<text x="186.8" y="215.7">4</text>
<text x="238.7" y="215.7">5</text>
</g>
<g font-size="2.5" fill="#000080">
<text x="189.2" y="17">PCM5102APWR</text>
<text x="197.1" y="14.3">U4</text>
<text x="256.6" y="17">470</text>
<text x="67.5" y="23.6">DS3231MZ+</text>
<text x="72.5" y="20.8">U7</text>
<text x="223.6" y="23.6">C9</text>
<text x="236.8" y="23.6">C6</text>
<text x="256.6" y="19.6">R25</text>
<text x="268.6" y="22">2.2nF</text>
<text x="268.6" y="19.6">C19</text>
<text x="223.6" y="25.9">100nF</text>
<text x="236.8" y="25.9">10uF</text>
<text x="257.7" y="27.7">R26</text>
<text x="257.7" y="30.1">470</text>
<text x="29.1" y="39.5">10K</text>
<text x="29.1" y="36.9">R29</text>
<text x="42.3" y="39.5">10K VBAT</text>
<text x="42.3" y="36.9">R30</text>
<text x="268.6" y="40.5">2.2nF</text>
<text x="268.6" y="38.1">C20</text>
<text x="157.4" y="47.1">10uF</text>
<text x="157.4" y="44.7">C16</text>
<text x="169.3" y="47.1">100nF</text>
<text x="169.3" y="44.7">C11</text>
<text x="218.7" y="46.5">C18</text>
<text x="235.5" y="44.5">2.2uF</text>
<text x="235.5" y="42.1">C17</text>
<text x="157.4" y="52.7">C15</text>
<text x="169.3" y="52.7">C12</text>
<text x="218.7" y="48.9">2.2uF</text>
<text x="235.5" y="52.7">C10</text>
<text x="248.7" y="52.7">C14</text>
<text x="71.4" y="59.6">100nF</text>
<text x="71.4" y="56.7">C29</text>
<text x="157.4" y="55">10uF</text>
<text x="169.3" y="55">100nF</text>
<text x="235.5" y="55">100nF</text>
<text x="248.7" y="55">10uF</text>
<text x="150.8" y="65.9">U9</text>
<text x="142.9" y="68.6">MCP3221A5T-I/OT</text>
<text x="237.2" y="70.3">C25</text>
<text x="258.4" y="70.1">1uF</text>
<text x="258.4" y="67.7">C26</text>
<text x="66.2" y="76.8">ADC-IN</text>
<text x="237.2" y="72.7">10uF</text>
<text x="91.3" y="82.8">100nF</text>
<text x="91.3" y="80.5">C27</text>
<text x="121.8" y="82.9">VOLUME</text>
<text x="173.3" y="81.8">2K</text>
<text x="173.3" y="79.2">R39</text>
<text x="183.9" y="81.8">2K</text>
<text x="183.9" y="79.2">R40</text>
<text x="124.4" y="85.8">10k</text>
<text x="138.9" y="89.7">C35</text>
<text x="149.5" y="89.7">C36</text>
<text x="210.7" y="89.9">10nF</text>
<text x="210.7" y="87.5">C22</text>
<text x="222.2" y="88.5">R18</text>
<text x="236.8" y="89.8">1uF</text>
<text x="236.8" y="87.1">C21</text>
<text x="277.8" y="89.8">220pF</text>
<text x="277.8" y="87.1">C23</text>
<text x="138.9" y="92.1">10uF</text>
<text x="149.5" y="92.1">100nF</text>
<text x="220.9" y="91.1">150K</text>
<text x="61" y="99.1">ADS1015IDGSR</text>
<text x="68.5" y="96.3">U6</text>
<text x="104.5" y="101.6">C28</text>
<text x="210.7" y="100.5">10nF</text>
<text x="210.7" y="98.1">C31</text>
<text x="220.9" y="101.7">150K</text>
<text x="222.2" y="99">R24</text>
<text x="280.4" y="100.1">300Ω</text>
<text x="280.4" y="97.7">L1</text>
<text x="289.7" y="98">SPEAKER</text>
<text x="19.8" y="105.6">2K</text>
<text x="19.8" y="103">R28</text>
<text x="34.4" y="105.6">2K</text>
<text x="34.4" y="103">R27</text>
<text x="104.5" y="104">100nF</text>
<text x="177.3" y="104.3">JACK</text>
<text x="137.3" y="113.5">6.8</text>
<text x="137.3" y="111.1">R41</text>
<text x="210.7" y="111.1">10nF</text>
<text x="210.7" y="108.7">C33</text>
<text x="220.9" y="112.3">150K</text>
<text x="222.2" y="109.6">R38</text>
<text x="279.1" y="112.2">300Ω</text>
<text x="280.5" y="109.6">L3</text>
<text x="263.3" y="118.9">220pF</text>
<text x="265.9" y="116.2">C24</text>
<text x="174.6" y="120.2">PJ-3126-5A</text>
<text x="230.2" y="124.4">PAM8304ASR</text>
<text x="242.1" y="121.8">U5</text>
<text x="32.1" y="141.5">R22</text>
<text x="32.1" y="143.9">1K</text>
<text x="45" y="141.6">PCA9633DP1,118</text>
<text x="52.9" y="138.7">U3</text>
<text x="76.7" y="142.7">R15</text>
<text x="91.3" y="142.7">R16</text>
<text x="7.9" y="146.4">MMBT2222A</text>
<text x="9.3" y="149">Q3</text>
<text x="76.7" y="145.3">2K</text>
<text x="91.3" y="145.3">2K</text>
<text x="219.6" y="148">MAX17048G+T10</text>
<text x="227.5" y="145.3">U8</text>
<text x="252.7" y="148">2K</text>
<text x="252.7" y="145.3">R1</text>
<text x="268.8" y="149">2K</text>
<text x="268.8" y="146.6">R3</text>
<text x="283.4" y="149">2K</text>
<text x="283.4" y="146.6">R2</text>
<text x="30.7" y="161.2">R36</text>
<text x="202.4" y="160.9">100nF</text>
<text x="202.4" y="158.5">C1</text>
<text x="30.7" y="163.5">330</text>
<text x="47.6" y="167.8">330</text>
<text x="47.6" y="165.2">R17</text>
<text x="78.1" y="165.2">330</text>
<text x="78.1" y="162.5">R23</text>
<text x="108.1" y="166.1" transform="rotate(-90 108.1 166.1)">TFT</text>
<text x="265" y="166.4">680</text>
<text x="265" y="164">R13</text>
<text x="285.5" y="165">604</text>
<text x="285.5" y="162.6">R5</text>
<text x="19.2" y="171.8">Q2</text>
<text x="49.6" y="171.8">Q4</text>
<text x="80" y="171.8">Q5</text>
<text x="137.6" y="171.8">R31</text>
<text x="144.2" y="171.8">30</text>
<text x="110.7" y="175.1" transform="rotate(-90 110.7 175.1)">AFC08-S18FCA-00</text>
<text x="137.6" y="178.4">R32</text>
<text x="144.2" y="178.4">30</text>
<text x="247.4" y="174.4">Q1</text>
<text x="14.1" y="183.3" transform="rotate(-90 14.1 183.3)">D4</text>
<text x="44.6" y="183.3" transform="rotate(-90 44.6 183.3)">D2</text>
<text x="75" y="183.3" transform="rotate(-90 75 183.3)">D1</text>
<text x="137.6" y="185.3">R33</text>
<text x="144.2" y="185.3">30</text>
<text x="246.1" y="181">MMBT2222A</text>
<text x="260.6" y="185">19-217/R6C-AL1M2VY/3T</text>
<text x="268.6" y="182.4">LED-LOW</text>
<text x="18.5" y="189.3">100nF</text>
<text x="19.8" y="186.6">C32</text>
<text x="48.9" y="189.3">100nF</text>
<text x="50.3" y="186.6">C8</text>
<text x="79.4" y="189.3">100nF</text>
<text x="80.7" y="186.6">C7</text>
<text x="137.6" y="191.9">R34</text>
<text x="144.2" y="191.9">30</text>
<text x="161.4" y="191.6">BRIGHTNESS</text>
<text x="170.7" y="194.3">1k</text>
<text x="31.7" y="198.3">PWM1</text>
<text x="62.2" y="198.3">PWM2</text>
<text x="91.3" y="198.3">PWM3</text>
</g>
<g font-size="2.5" fill="#00f">
<text x="269.1" y="12.8">AUDIO-R</text>
<text x="184.6" y="21.1">11</text>
<text x="184.6" y="23.8">12</text>
<text x="188.8" y="22.4">FLT</text>
<text x="201" y="22.4">DEMP</text>
<text x="209.2" y="21.1">10</text>
<text x="17.5" y="26">SCL1</text>
<text x="30.3" y="28.7">SDA1</text>
<text x="60.3" y="29.1">7</text>
<text x="60.3" y="26.4">8</text>
<text x="64.3" y="27.5">SCL</text>
<text x="76.1" y="27.5">32kHz</text>
<text x="86.3" y="26.4">1</text>
<text x="166.9" y="28.7">I2S-DOUT</text>
<text x="168.7" y="26">I2S-BCK</text>
<text x="184.6" y="26.4">13</text>
<text x="184.6" y="29.1">14</text>
<text x="188.8" y="25.1">SCK</text>
<text x="188.8" y="27.7">BCK</text>
<text x="209.2" y="29.1">7</text>
<text x="60.3" y="34.3">4</text>
<text x="64.3" y="35.4">RST</text>
<text x="64.3" y="30.1">SDA</text>
<text x="73.8" y="32.8">INTSQW</text>
<text x="86.3" y="31.7">3</text>
<text x="167.2" y="31.3">I2S-LRCK</text>
<text x="184.6" y="31.7">15</text>
<text x="184.6" y="34.3">16</text>
<text x="188.8" y="30.4">DIN</text>
<text x="188.8" y="33">LRCK</text>
<text x="188.8" y="35.7">FMT</text>
<text x="201" y="35.7">VNEG</text>
<text x="201.1" y="30.4">OUTR</text>
<text x="201.4" y="33">OUTL</text>
<text x="209.2" y="34.3">5</text>
<text x="209.2" y="31.7">6</text>
<text x="269.1" y="31.3">AUDIO-L</text>
<text x="60.3" y="39.6">6</text>
<text x="64.3" y="40.7">VBAT</text>
<text x="184.6" y="37">17</text>
<text x="184.6" y="39.6">18</text>
<text x="188.8" y="38.3">XSMT</text>
<text x="188.8" y="41">LDOO</text>
<text x="201" y="38.3">CAPM</text>
<text x="209.2" y="37">4</text>
<text x="201.6" y="43.6">CAPP</text>
<text x="209.2" y="42.3">2</text>
<text x="141" y="71.4">3</text>
<text x="164.3" y="71.4">4</text>
<text x="184.4" y="71">SDA1</text>
<text x="145" y="72.4">AIN</text>
<text x="156.8" y="72.4">SDA</text>
<text x="157.3" y="75.1">SCL</text>
<text x="164.3" y="74">5</text>
<text x="173.8" y="73.6">SCL1</text>
<text x="61.9" y="80.6">1</text>
<text x="61.9" y="83.3">3</text>
<text x="65.4" y="81.7">1</text>
<text x="73.3" y="81.7">2</text>
<text x="76.7" y="80.6">2</text>
<text x="76.7" y="83.3">4</text>
<text x="61.9" y="85.9">5</text>
<text x="61.9" y="88.6">7</text>
<text x="65.4" y="84.3">3</text>
<text x="65.4" y="87">5</text>
<text x="65.4" y="89.6">7</text>
<text x="73.3" y="84.3">4</text>
<text x="73.3" y="87">6</text>
<text x="73.3" y="89.6">8</text>
<text x="76.7" y="85.9">6</text>
<text x="76.7" y="88.6">8</text>
<text x="207.1" y="89.6" transform="rotate(-90 207.1 89.6)">AUDIO-GND</text>
<text x="48.6" y="101.8">6</text>
<text x="90.1" y="101.8">5</text>
<text x="120.1" y="100.3">AUDIO-R</text>
<text x="150" y="100.1">AUDIO-INS-R</text>
<text x="237.7" y="101.8">4</text>
<text x="263.4" y="101.8">1</text>
<text x="48.6" y="104.5">7</text>
<text x="51.2" y="103.1">AIN2</text>
<text x="51.2" y="105.8">AIN3</text>
<text x="83.1" y="105.8">AIN0</text>
<text x="83.1" y="103.1">AIN1</text>
<text x="90.1" y="104.5">4</text>
<text x="120.3" y="105.5">AUDIO-L</text>
<text x="149.9" y="105.7">AUDIO-INS-L</text>
<text x="185.2" y="105.8">1</text>
<text x="237.7" y="107.1">5</text>
<text x="241.7" y="103.1">IN-</text>
<text x="253.6" y="103.1">OUT+</text>
<text x="263.4" y="107.1">8</text>
<text x="292.9" y="102.9">1</text>
<text x="8.3" y="112">SCL1</text>
<text x="22.4" y="109.4">SDA1</text>
<text x="47" y="112.4">10</text>
<text x="48.6" y="109.7">9</text>
<text x="51.2" y="111.1">SDA</text>
<text x="51.2" y="113.7">SCL</text>
<text x="75.5" y="111.1">ALERT/RDY</text>
<text x="81.8" y="113.7">ADDR</text>
<text x="90.1" y="112.4">1</text>
<text x="90.1" y="109.7">2</text>
<text x="185.2" y="108.4">2</text>
<text x="185.2" y="111.1">3</text>
<text x="185.2" y="113.7">4</text>
<text x="191" y="108">AUDIO-INS-L</text>
<text x="237.7" y="112.4">6</text>
<text x="241.7" y="108.4">IN+</text>
<text x="241.7" y="113.7">SD</text>
<text x="255" y="108.4">OUT-</text>
<text x="292.9" y="108.2">2</text>
<text x="150" y="114.6">AUDIO-GND</text>
<text x="185.2" y="116.4">5</text>
<text x="191" y="116">AUDIO-INS-R</text>
<text x="9.6" y="137.3">TFT-LED</text>
<text x="113.5" y="139.1" transform="rotate(-90 113.5 139.1)">19</text>
<text x="114.6" y="142.8" transform="rotate(-90 114.6 142.8)">19</text>
<text x="118.9" y="142.8">18</text>
<text x="123.2" y="141.5">18</text>
<text x="128.9" y="143.9">SPI0-RESET</text>
<text x="43.3" y="145.5">1</text>
<text x="43.3" y="148.1">2</text>
<text x="46" y="146.8">LED0</text>
<text x="46" y="149.4">LED1</text>
<text x="60.1" y="149.4">SDA</text>
<text x="66.3" y="148.1">7</text>
<text x="81.2" y="147.7">SDA1</text>
<text x="118.9" y="148.1">16</text>
<text x="118.9" y="145.5">17</text>
<text x="123.2" y="149.4">15</text>
<text x="123.2" y="146.8">16</text>
<text x="123.2" y="144.1">17</text>
<text x="128.8" y="149.2">SPI0-DC</text>
<text x="128.8" y="146.5">SPI0-SCLK</text>
<text x="43.3" y="150.8">3</text>
<text x="43.3" y="153.4">4</text>
<text x="46" y="152.1">LED2</text>
<text x="46" y="154.7">LED3</text>
<text x="60.5" y="152.1">SCL</text>
<text x="66.3" y="150.8">6</text>
<text x="93.1" y="150.4">SCL1</text>
<text x="118.9" y="153.4">14</text>
<text x="118.9" y="150.8">15</text>
<text x="123.2" y="154.7">13</text>
<text x="123.2" y="152.1">14</text>
<text x="128.7" y="154.5">SPI0-MOSI</text>
<text x="128.8" y="151.8">SPI0-CS</text>
<text x="189.9" y="153">VBAT</text>
<text x="257.2" y="150.4">SDA1</text>
<text x="273" y="153">SCL1</text>
<text x="118.9" y="161.3">11</text>
<text x="118.9" y="158.7">12</text>
<text x="118.9" y="156.1">13</text>
<text x="123.2" y="160">11</text>
<text x="123.2" y="157.4">12</text>
<text x="128.8" y="157.1">SPI0-MISO</text>
<text x="118.9" y="164">10</text>
<text x="120.5" y="166.6">9</text>
<text x="123.2" y="168">8</text>
<text x="123.2" y="165.3">9</text>
<text x="123.2" y="162.7">10</text>
<text x="120.5" y="171.9">7</text>
<text x="120.5" y="169.3">8</text>
<text x="123.2" y="173.2">6</text>
<text x="123.2" y="170.6">7</text>
<text x="120.5" y="179.9">4</text>
<text x="120.5" y="177.2">5</text>
<text x="120.5" y="174.6">6</text>
<text x="123.2" y="178.5">4</text>
<text x="123.2" y="175.9">5</text>
<text x="168.2" y="176.9">TFT-LED-POT</text>
<text x="120.5" y="185.2">2</text>
<text x="120.5" y="182.5">3</text>
<text x="123.2" y="183.8">2</text>
<text x="123.2" y="181.2">3</text>
<text x="152.4" y="180.9">TFT-LED</text>
<text x="114.6" y="188.9" transform="rotate(-90 114.6 188.9)">20</text>
<text x="120.5" y="187.8">1</text>
<text x="123.2" y="186.5">1</text>
<text x="113.5" y="192.5" transform="rotate(-90 113.5 192.5)">20</text>
<text x="150.9" y="199.4">TFT-LED-POT</text>
<text x="150.9" y="207.4">TFT-LED-POT</text>
</g>
<g font-size="2.5">
<text x="209.2" y="23.8">9</text>
<text x="200.7" y="25.1">AGND</text>
<text x="199.2" y="41">CPGND</text>
<text x="209.2" y="39.6">3</text>
<text x="78.2" y="46">GND</text>
<text x="86.3" y="44.9">5</text>
<text x="184.6" y="42.3">19</text>
<text x="188.8" y="43.6">DGND</text>
<text x="157.1" y="80.4">VSS</text>
<text x="164.3" y="79.3">2</text>
<text x="90.1" y="107.1">3</text>
<text x="83.3" y="108.4">GND</text>
<text x="252.4" y="117" transform="rotate(-90 252.4 117)">GND</text>
<text x="251.1" y="121" transform="rotate(-90 251.1 121)">7</text>
<text x="60.3" y="154.7">VSS</text>
<text x="66.3" y="153.4">5</text>
<text x="162.2" y="159" transform="rotate(-90 162.2 159)">1</text>
<text x="164.8" y="159" transform="rotate(-90 164.8 159)">2</text>
<text x="34.4" y="190.2">1</text>
<text x="64.8" y="190.2">1</text>
<text x="95.2" y="190.2">1</text>
<text x="34.4" y="192.8">2</text>
<text x="64.8" y="192.8">2</text>
<text x="95.2" y="192.8">2</text>
</g>
<g font-size="2.5" fill="#f00">
<text x="201" y="27.7">AVDD</text>
<text x="209.2" y="26.4">8</text>
<text x="60.3" y="44.9">2</text>
<text x="64.3" y="46">VCC</text>
<text x="184.6" y="44.9">20</text>
<text x="188.8" y="46.2">DVDD</text>
<text x="199.3" y="46.2">CPVDD</text>
<text x="209.2" y="44.9">1</text>
<text x="141" y="79.3">1</text>
<text x="145" y="80.4">VDD</text>
<text x="245.8" y="90" transform="rotate(-90 245.8 90)">2</text>
<text x="256.4" y="90" transform="rotate(-90 256.4 90)">3</text>
<text x="247.1" y="99.5" transform="rotate(-90 247.1 99.5)">PVDD</text>
<text x="257.7" y="98" transform="rotate(-90 257.7 98)">VDD</text>
<text x="48.6" y="107.1">8</text>
<text x="51.2" y="108.4">VDD</text>
<text x="59.7" y="146.8">VDD</text>
<text x="66.3" y="145.5">8</text>
</g>
<text font-size="2.5" fill="#090" x="187.9" y="201.1">Note: Design may change without notice</text>
<g font-size="1.6" fill="#a54b4b">
<text x="215.3" y="150.5">1</text>
<text x="215.3" y="153.1">2</text>
<text x="215.3" y="155.8">3</text>
<text x="222" y="151.8">CTG</text>
<text x="222" y="154.5">CELL</text>
<text x="234.9" y="151.8">SDA</text>
<text x="235.2" y="154.5">SCL</text>
<text x="243.9" y="153.1">7</text>
<text x="243.9" y="150.5">8</text>
<text x="243.9" y="155.8">6</text>
<text x="215.3" y="158.4">4</text>
<text x="222" y="157.1">VDD</text>
<text x="222" y="159.7">GND</text>
<text x="233" y="157.1">QSTRT</text>
<text x="233.6" y="159.7">!ALRT</text>
<text x="243.9" y="158.4">5</text>
<text x="230.9" y="172.3" transform="rotate(-90 230.9 172.3)">EP_(GND)</text>
<text x="229.6" y="179.1" transform="rotate(-90 229.6 179.1)">9</text>
</g>
</svg>
